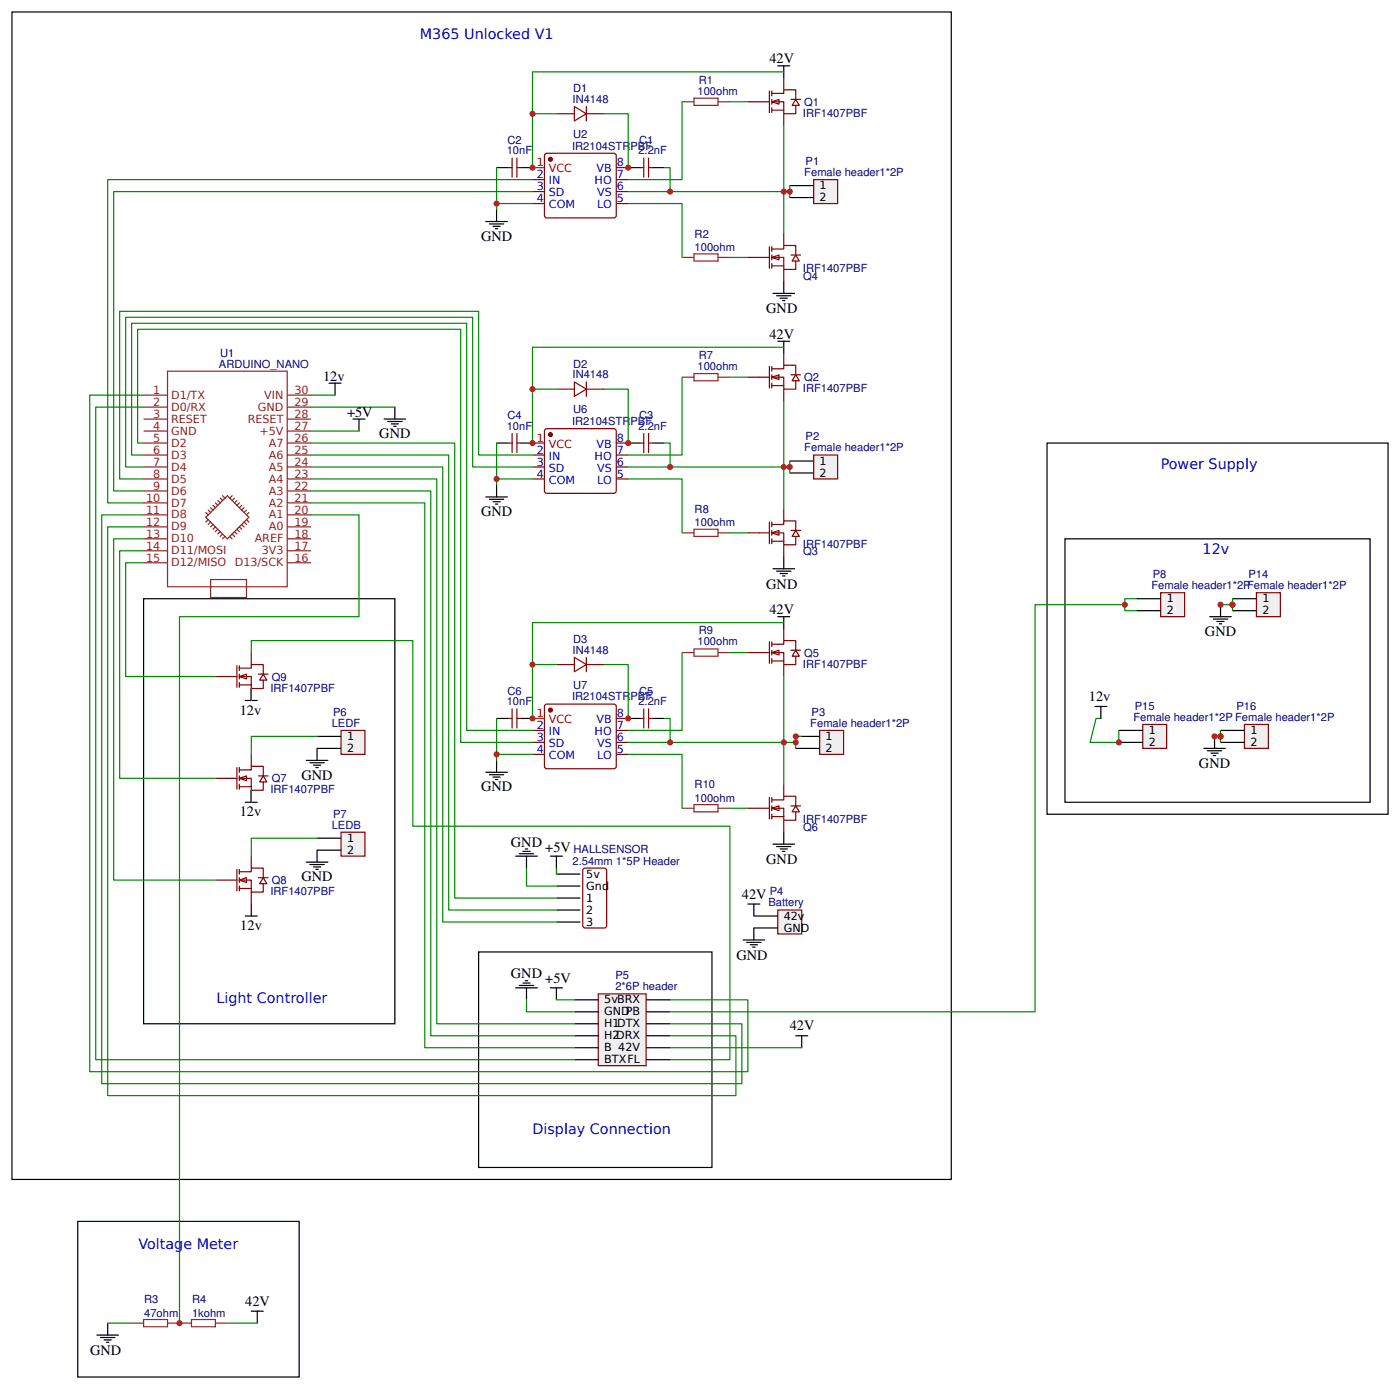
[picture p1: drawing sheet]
<svg xmlns="http://www.w3.org/2000/svg" width="310mm" height="307mm" viewBox="0 0 310 307" stroke-linecap="round" stroke-linejoin="round" font-family="sans-serif">
<g fill="#fefefe" stroke="#800" stroke-width=".26">
<path d="M170.7 22.5l1.5-.5v1z"/>
<path d="M175.9 22l.8 1.3h-1.5z"/>
</g>
<path d="M173.3 17.2v2.6M165.4 22.5h4.7M170.1 20.1v4.8M170.7 20.6h2.6v-.8h2.6v2.2M170.7 22.5h2.6v2.6h2.6v-1.8M170.7 24.3h2.6M170.7 20.1v1.1M170.7 22v1M170.7 23.8v1.1M173.3 25.1v2.7M174.9 22h2.1" fill="none" stroke="#800" stroke-width=".26"/>
<g fill="#fefefe" stroke="#800" stroke-width=".26">
<path d="M170.7 56.9l1.5-.5v1z"/>
<path d="M175.9 56.4l.8 1.3h-1.5z"/>
</g>
<g fill="none" stroke="#800" stroke-width=".26">
<path d="M112.4 37h.8M113.2 34.9v4.3M114.3 37h.8M114.3 34.9v4.3M117.7 39.7h2.7M120.5 34.1l.4-.2h15.1l.3 .5-.1 13.5-.5 .3-15.1-.1-.2-.5zM123 25.1h4M127 23.5l2.6 1.6-2.6 1.6zM129.6 23.5v3.2M129.6 25.1h4M136.3 39.7h2.6M136.3 37h2.6"/>
<path d="M141.6 37h.7M142.3 34.9v4.3M143.4 37h.8M143.4 34.9v4.3M117.7 42.3h2.7M117.7 45h2.7M136.3 42.3h2.6M136.3 45h2.6M165.4 56.9h4.7M170.1 54.5v4.8M170.7 55h2.6v-.8h2.6v2.2M170.7 56.9h2.6v2.6h2.6v-1.8"/>
<path d="M170.7 58.7h2.6M170.7 54.5v1.1M170.7 56.4v1M170.7 58.2v1.1M173.3 51.6v2.6M173.3 59.5v2.7M174.9 56.4h2.1M129.1 191.9l4.5-.1 .5 .3v12.4l-.2 .5-4.5 .1-.5-.3v-12.4z"/>
</g>
<g fill="none" stroke="#8d2323" stroke-width=".26">
<path d="M150.8 22.5h2.7M153.5 21.7h5.2v1.6h-5.2zM158.7 22.5h2.7M150.8 56.9h2.7M153.5 56.1h5.2v1.6h-5.2zM158.7 56.9h2.7M31.7 97.9h5.3M31.7 95.2h5.3M31.7 92.6h5.3M31.7 90h5.3M31.7 87.3h5.3M37 82h26.5v47.6h-26.5z"/>
<path d="M63.5 97.9h5.3M63.5 95.2h5.3M63.5 92.6h5.3M63.5 90h5.3M63.5 87.3h5.3M31.7 119.1h5.3M31.7 116.4h5.3M31.7 113.8h5.3M31.7 111.1h5.3M31.7 108.5h5.3M31.7 105.8h5.3M31.7 103.2h5.3"/>
<path d="M31.7 100.5h5.3M45.5 114.3l4.8-4.8 4.7 4.8-4.7 4.8zM45.5 113.2l.5 .6M46 112.7l.6 .5M46 114.8l-.5 .6M46.6 112.2l.5 .5M46.6 115.4l-.6 .5M47.1 111.7l.5 .5M47.1 115.9l-.5 .5M47.6 111.1l.6 .6M47.6 116.4l-.5 .5M48.2 110.6l.5 .5"/>
<path d="M48.2 116.9l-.6 .6M48.7 110.1l.5 .5M48.7 117.5l-.5 .5M49.2 109.5l.5 .6M49.2 118l-.5 .5M49.7 118.5l-.5 .6M50.8 118.5l.5 .6M51.3 118l.6 .5M51.3 109.5l-.5 .6M51.9 117.5l.5 .5M51.9 110.1l-.6 .5M52.4 116.9l.5 .6"/>
<path d="M52.4 110.6l-.5 .5M52.9 116.4l.5 .5M52.9 111.1l-.5 .6M53.4 115.9l.6 .5M53.4 111.7l-.5 .5M54 115.4l.5 .5M54 112.2l-.6 .5M54.5 114.8l.5 .6M54.5 112.7l-.5 .5M55 113.2l-.5 .6M63.5 119.1h5.3M63.5 116.4h5.3"/>
<path d="M63.5 113.8h5.3M63.5 111.1h5.3M63.5 108.5h5.3M63.5 105.8h5.3M63.5 103.2h5.3M63.5 100.5h5.3M31.7 121.7h5.3M31.7 124.4h5.3M46.6 128.1h7.9v3.9h-7.9zM63.5 121.7h5.3M63.5 124.4h5.3"/>
</g>
<g fill="none" stroke="#000" stroke-width=".26">
<path d="M172 14.6h2.6M173.3 14.6v2.6M109.8 37h2.6M115.1 37h2.6M138.9 37h2.7M144.2 37h2.6M107.4 48.9h4.8M108.2 49.5h3.2M109 50h1.6M109.5 50.5h.6M109.8 46.3v2.6M170.9 64.8h4.8"/>
<path d="M171.7 65.4h3.2M172.5 65.9h1.6M173 66.4h.6M173.3 62.2v2.6M231.5 97.9h75.4v82h-75.4zM235.5 119.1h67.5v58.2h-67.5zM31.7 132.3h55.6v93.9h-55.6zM123 193.1h5.3M123 195.8h5.3M123 198.4h5.3M105.8 210.3h51.6v47.7h-51.6zM123 201.1h5.3"/>
<path d="M123 203.7h5.3"/>
</g>
<circle cx="121.7" cy="35.2" r=".4" fill="#800" stroke="#800" stroke-width=".26"/>
<path d="M117.7 37h2.7" fill="none" stroke="#f00" stroke-width=".26"/>
<path d="M173.3 15.9h-55.6v9.2M109.8 37v8M123 25.1h-5.3v11.9M133.6 25.1h5.3v11.9M146.8 37h1.4v5.3M150.8 22.5v17.2h-11.9M161.4 22.5h4M173.3 27.8v23.8M117.7 45h-7.9v1.3M138.9 45h11.9v11.9M138.9 42.3h34.4M161.4 56.9h4" fill="none" stroke="#080" stroke-width=".26"/>
<g fill="#fefefe" stroke="#800" stroke-width=".26">
<path d="M170.7 83.3l1.5-.5v1.1z"/>
<path d="M175.9 82.8l.8 1.3h-1.5z"/>
</g>
<path d="M173.3 78.1v2.6M165.4 83.3h4.7M170.1 81v4.7M170.7 81.5h2.6v-.8h2.6v2.1M170.7 83.3h2.6v2.7h2.6v-1.9M170.7 85.2h2.6M170.7 81v1M170.7 82.8v1.1M170.7 84.7v1M173.3 86v2.6M174.9 82.8h2.1" fill="none" stroke="#800" stroke-width=".26"/>
<g fill="#fefefe" stroke="#800" stroke-width=".26">
<path d="M170.7 117.7l1.5-.5v1.1z"/>
<path d="M175.9 117.2l.8 1.3h-1.5z"/>
</g>
<g fill="none" stroke="#800" stroke-width=".26">
<path d="M112.4 97.9h.8M113.2 95.8v4.2M114.3 97.9h.8M114.3 95.8v4.2M120.5 95l.4-.3 15.1 .1 .3 .4-.1 13.5-.5 .3-15.1-.1-.2-.4zM123 86h4M127 84.4l2.6 1.6-2.6 1.6zM129.6 84.4v3.2M129.6 86h4M136.3 97.9h2.6M141.6 97.9h.7M142.3 95.8v4.2"/>
<path d="M143.4 97.9h.8M143.4 95.8v4.2M117.7 100.5h2.7M117.7 103.2h2.7M117.7 105.8h2.7M136.3 100.5h2.6M136.3 103.2h2.6M136.3 105.8h2.6M165.4 117.7h4.7M170.1 115.4v4.7M170.7 115.9h2.6v-.8h2.6v2.1M170.7 117.7h2.6v2.7h2.6v-1.9"/>
<path d="M170.7 119.6h2.6M170.7 115.4v1M170.7 117.2v1.1M170.7 119.1v1M173.3 112.4v2.7M174.9 117.2h2.1M173.3 120.4v2.6"/>
</g>
<path d="M150.8 83.3h2.7M153.5 82.5h5.2v1.6h-5.2zM158.7 83.3h2.7M150.8 117.7h2.7M153.5 116.9h5.2v1.6h-5.2zM158.7 117.7h2.7" fill="none" stroke="#8d2323" stroke-width=".26"/>
<circle cx="121.7" cy="96" r=".4" fill="#800" stroke="#800" stroke-width=".26"/>
<path d="M117.7 97.9h2.7" fill="none" stroke="#f00" stroke-width=".26"/>
<path d="M173.3 76.7h-55.6v9.3M109.8 97.9v7.9M123 86h-5.3v11.9M133.6 86h5.3v11.9M146.8 97.9h1.4v5.3M150.8 83.3v17.2h-11.9M161.4 83.3h4M173.3 88.6v23.8M117.7 105.8h-7.9v1.4M138.9 105.8h11.9v11.9M138.9 103.2h34.4M161.4 117.7h4" fill="none" stroke="#080" stroke-width=".26"/>
<g fill="none" stroke="#000" stroke-width=".26">
<path d="M172 75.4h2.6M173.3 75.4v2.7M109.8 97.9h2.6M115.1 97.9h2.6M138.9 97.9h2.7M144.2 97.9h2.6M107.4 109.8h4.8M108.2 110.3h3.2M109 110.9h1.6M109.5 111.4h.6M109.8 107.2v2.6M170.9 125.7h4.8"/>
<path d="M171.7 126.2h3.2M172.5 126.7h1.6M173 127.3h.6M173.3 123v2.7"/>
</g>
<g fill="#fefefe" stroke="#800" stroke-width=".26">
<path d="M170.7 144.2l1.5-.5v1z"/>
<path d="M175.9 143.7l.8 1.3h-1.5z"/>
</g>
<path d="M173.3 138.9v2.7M165.4 144.2h4.7M170.1 141.8v4.8M170.7 142.3h2.6v-.7h2.6v2.1M170.7 144.2h2.6v2.6h2.6v-1.8M170.7 146h2.6M170.7 141.8v1.1M170.7 143.7v1M170.7 145.5v1.1M173.3 146.8v2.7M174.9 143.7h2.1" fill="none" stroke="#800" stroke-width=".26"/>
<g fill="#fefefe" stroke="#800" stroke-width=".26">
<path d="M170.7 178.6l1.5-.5v1z"/>
<path d="M175.9 178.1l.8 1.3h-1.5z"/>
</g>
<g fill="none" stroke="#800" stroke-width=".26">
<path d="M112.4 158.7h.8M113.2 156.6v4.3M114.3 158.7h.8M114.3 156.6v4.3M120.6 155.6h15.4l.3 .5-.1 13.5-.5 .3-15.1-.1-.2-.5v-13.2zM123 146.8h4M127 145.3l2.6 1.5-2.6 1.6zM129.6 145.3v3.1M129.6 146.8h4M136.3 158.7h2.6M141.6 158.7h.7M142.3 156.6v4.3"/>
<path d="M143.4 158.7h.8M143.4 156.6v4.3M117.7 161.4h2.7M117.7 164h2.7M117.7 166.7h2.7M136.3 161.4h2.6M136.3 164h2.6M136.3 166.7h2.6M165.4 178.6h4.7M170.1 176.2v4.8M170.7 176.7h2.6v-.8h2.6v2.2M170.7 178.6h2.6v2.6h2.6v-1.8"/>
<path d="M170.7 176.2v1.1M170.7 178.1v1M170.7 179.9v1.1M173.3 173.3v2.6M174.9 178.1h2.1M170.7 180.4h2.6M173.3 181.2v2.7"/>
</g>
<path d="M150.8 144.2h2.7M153.5 143.4h5.2v1.6h-5.2zM158.7 144.2h2.7M150.8 178.6h2.7M153.5 177.8h5.2v1.6h-5.2zM158.7 178.6h2.7" fill="none" stroke="#8d2323" stroke-width=".26"/>
<circle cx="121.7" cy="156.9" r=".4" fill="#800" stroke="#800" stroke-width=".26"/>
<path d="M117.7 158.7h2.7" fill="none" stroke="#f00" stroke-width=".26"/>
<g fill="none" stroke="#080" stroke-width=".26">
<path d="M117.7 39.7h-93.9v71.4h7.9M117.7 42.3h-92.6v66.2h6.6M31.7 97.9h-1.3v-25.1h71.5v91.2h15.8M68.8 90h18.5M68.8 87.3h5.3M31.7 103.2h-3.9v-33.1h76.7v33.1h13.2M31.7 100.5h-2.6v-29.1h74.1v90h14.5M117.7 100.5h-11.9v-31.7h-79.3v37h5.2M173.3 137.6h-55.6v9.2M109.8 158.7v8M123 146.8h-5.3v11.9M133.6 146.8h5.3v11.9"/>
<path d="M146.8 158.7h1.4v5.3M150.8 144.2v17.2h-11.9M161.4 144.2h4M173.3 149.5v23.8M117.7 166.7h-7.9v1.3M138.9 166.7h11.9v11.9M138.9 164h34.4M161.4 178.6h4"/>
</g>
<g fill="none" stroke="#000" stroke-width=".26">
<path d="M72.8 84.7h2.6M74.1 84.7v2.6M84.9 92.6h4.8M85.7 93.1h3.2M86.5 93.7h1.6M87 94.2h.6M87.3 90v2.6M172 136.3h2.6M173.3 136.3v2.6M109.8 158.7h2.6M115.1 158.7h2.6M138.9 158.7h2.7"/>
<path d="M144.2 158.7h2.6M107.4 170.7h4.8M108.2 171.2h3.2M109 171.7h1.6M109.5 172.2h.6M109.8 168v2.7M170.9 186.5h4.8M171.7 187.1h3.2M172.5 187.6h1.6M173 188.1h.6M173.3 183.9v2.6"/>
</g>
<path d="M179.9 39.7h5.3v5.3h-5.3z" fill="#efefef" stroke="#800" stroke-width=".26"/>
<path d="M174.6 41h5.3M174.6 43.7h5.3" fill="none" stroke="#000" stroke-width=".26"/>
<path d="M179.9 100.5h5.3v5.3h-5.3z" fill="#efefef" stroke="#800" stroke-width=".26"/>
<path d="M174.6 101.9h5.3M174.6 104.5h5.3" fill="none" stroke="#000" stroke-width=".26"/>
<path d="M181.2 161.4h5.3v5.3h-5.3z" fill="#efefef" stroke="#800" stroke-width=".26"/>
<path d="M175.9 162.7h5.3M175.9 165.4h5.3M114 189.2h4.8M114.8 188.6h3.2M115.6 188.1h1.6M116.2 187.6h.5M116.4 189.2v2.6M121.7 189.2h2.7M123 189.2v2.6" fill="none" stroke="#000" stroke-width=".26"/>
<path d="M173.3 42.3h1.3v1.4M174.6 41v1.3M68.8 97.9h31.7v100.5h22.5M68.8 100.5h30.4v100.6h23.8M68.8 103.2h29.1v100.5h25.1M173.3 103.2h1.3v1.3M174.6 101.9v1.3M173.3 164h2.6M177.3 162.7h-1.4v2.7M116.4 191.8v4h6.6M123 191.8v1.3" fill="none" stroke="#080" stroke-width=".26"/>
<path d="M172 201.1h5.3v5.3h-5.3z" fill="#efefef" stroke="#800" stroke-width=".26"/>
<g fill="none" stroke="#000" stroke-width=".26">
<path d="M165.4 199.8h2.6M166.7 199.8v2.6h5.3M114 218.3h4.8M114.8 217.8h3.2M115.6 217.2h1.6M116.2 216.7h.5M116.4 218.3v2.6M121.7 218.3h2.7M123 218.3v2.6M164.3 207.7h4.8M165.1 208.2h3.2M165.9 208.8h1.6"/>
<path d="M166.4 209.3h.6M172 205.1h-5.3v2.6"/>
</g>
<path d="M31.7 87.3h-11.9v149.5h145.6v-15.9h-17.2M31.7 113.8h-9.2v125.6h141.5v-13.2h-15.8M31.7 116.4h-7.9v125.7h138.9v-13.2h-14.5" fill="none" stroke="#080" stroke-width=".26"/>
<g fill="#fefefe" stroke="#800" stroke-width=".26">
<path d="M52.9 172l1.6-.6v1.1z"/>
<path d="M58.2 171.4l.8 1.4h-1.6z"/>
</g>
<path d="M47.6 172h4.8M52.4 169.6v4.8M52.9 170.1h2.7v-.8h2.6v2.1M52.9 172h2.7v2.6h2.6v-1.8M52.9 173.8h2.7M52.9 169.6v1.1M52.9 171.4v1.1M52.9 173.3v1.1M55.6 166.7v2.6M55.6 174.6v2.7M57.1 171.4h2.2" fill="none" stroke="#800" stroke-width=".26"/>
<g fill="#fefefe" stroke="#800" stroke-width=".26">
<path d="M52.9 194.5l1.6-.6v1.1z"/>
<path d="M58.2 193.9l.8 1.4h-1.6z"/>
</g>
<path d="M47.6 194.5h4.8M52.4 192.1v4.7M52.9 192.6h2.7v-.8h2.6v2.1M52.9 194.5h2.7v2.6h2.6v-1.8M52.9 196.3h2.7M52.9 192.1v1M52.9 193.9v1.1M52.9 195.8v1M55.6 189.2v2.6M55.6 197.1v2.7M57.1 193.9h2.2" fill="none" stroke="#800" stroke-width=".26"/>
<path d="M54.2 177.3h2.7M55.6 174.6v2.7M55.6 199.8v2.6M54.2 202.4h2.7" fill="none" stroke="#000" stroke-width=".26"/>
<path d="M31.7 119.1h-6.6v75.4h22.5M31.7 121.7h-5.2v50.3h21.1M55.6 174.6v2.7" fill="none" stroke="#080" stroke-width=".26"/>
<path d="M75.4 161.4h5.3v5.3h-5.3z" fill="#efefef" stroke="#800" stroke-width=".26"/>
<path d="M70.1 162.7h5.3M70.1 165.4h5.3" fill="none" stroke="#000" stroke-width=".26"/>
<path d="M75.4 183.9h5.3v5.3h-5.3z" fill="#efefef" stroke="#800" stroke-width=".26"/>
<path d="M67.7 168h4.8M68.5 168.5h3.2M69.3 169.1h1.6M69.8 169.6h.6M70.1 165.4v2.6M67.7 190.5h4.8M68.5 191h3.2M69.3 191.6h1.6M69.8 192.1h.6M70.1 185.2h5.3M75.4 187.9h-5.3v2.6" fill="none" stroke="#000" stroke-width=".26"/>
<path d="M70.1 162.7h-14.5v4M70.1 185.2h-14.5v4" fill="none" stroke="#080" stroke-width=".26"/>
<g fill="#fefefe" stroke="#800" stroke-width=".26">
<path d="M52.9 149.5l1.6-.5v1z"/>
<path d="M58.2 149l.8 1.3h-1.6z"/>
</g>
<path d="M47.6 149.5h4.8M52.4 147.1v4.8M52.9 147.6h2.7v-.8h2.6v2.2M52.9 149.5h2.7v2.6h2.6v-1.8M52.9 151.3h2.7M52.9 147.1v1.1M52.9 149v1M52.9 150.8v1.1M55.6 144.2v2.6M55.6 152.1v2.7M57.1 149h2.2" fill="none" stroke="#800" stroke-width=".26"/>
<path d="M2.6 2.6h207.7v258h-207.7zM54.2 154.8h2.7M55.6 152.1v2.7" fill="none" stroke="#000" stroke-width=".26"/>
<path d="M31.7 124.4h-3.9v25.1h19.8M55.6 144.2v-2.6h35.7v41h70.1v51.6h-13.2M55.6 152.1v2.7" fill="none" stroke="#080" stroke-width=".26"/>
<path d="M277.8 131h5.3v5.3h-5.3z" fill="#efefef" stroke="#800" stroke-width=".26"/>
<path d="M272.5 132.3h5.3M272.5 134.9h5.3" fill="none" stroke="#000" stroke-width=".26"/>
<path d="M252.7 160.1h5.3v5.3h-5.3z" fill="#efefef" stroke="#800" stroke-width=".26"/>
<path d="M247.4 161.4h5.3M247.4 164h5.3" fill="none" stroke="#000" stroke-width=".26"/>
<path d="M275.2 160.1h5.3v5.3h-5.3z" fill="#efefef" stroke="#800" stroke-width=".26"/>
<path d="M267.5 136.3h4.8M268.3 136.8h3.2M269.1 137.3h1.6M269.6 137.8h.5M269.9 133.6v2.7M266.2 165.4h4.7M267 165.9h3.1M267.8 166.4h1.6M268.3 167h.5M268.6 162.7v2.7M269.9 161.4h5.3M269.9 164h5.3" fill="none" stroke="#000" stroke-width=".26"/>
<path d="M272.5 132.3v1.3h-2.6M272.5 133.6v1.3M243.4 158.7h-1l-1.4 5.3h6.4v-2.6M269.9 161.4v1.3h-1.3M269.9 162.7v1.3" fill="none" stroke="#080" stroke-width=".26"/>
<path d="M132.3 219.6h10.6v15.9h-10.6z" fill="#efefef" stroke="#800" stroke-width=".26"/>
<g fill="none" stroke="#000" stroke-width=".26">
<path d="M78.1 92.6h2.6M79.4 92.6v2.6M127 220.9h5.3M127 223.6h5.3M127 226.2h5.3M127 228.9h5.3M127 231.5h5.3M127 234.2h5.3M142.9 220.9h5.3M142.9 223.6h5.3M142.9 226.2h5.3M142.9 228.9h5.3"/>
<path d="M142.9 231.5h5.3M142.9 234.2h5.3M175.9 228.9h2.7M177.3 228.9v2.6"/>
</g>
<path d="M31.7 90h-10.5v144.2h105.8M68.8 95.2h10.6M68.8 105.8h27.8v120.4h30.4M68.8 108.5h26.4v120.4h31.8M68.8 111.1h25.1v120.4h33.1M249 133.6h-20.1v90h-80.7M251.4 132.3h-2.7v2.6h2.7M116.4 220.9v2.7h10.6M123 220.9h4M148.2 231.5h29.1" fill="none" stroke="#080" stroke-width=".26"/>
<path d="M256.6 131h5.3v5.3h-5.3z" fill="#efefef" stroke="#800" stroke-width=".26"/>
<path d="M251.4 132.3h5.2M251.4 134.9h5.2M242.1 156.1h2.6M243.4 156.1v2.6M17.2 269.9h48.9v34.4h-48.9zM21.4 295h4.8M22.2 295.5h3.2M23 296.1h1.6M23.5 296.6h.6M23.8 292.4v2.6M55.6 289.7h2.6M56.9 289.7v2.7" fill="none" stroke="#000" stroke-width=".26"/>
<path d="M29.1 292.4h2.6M31.7 291.6h5.3v1.6h-5.3zM37 292.4h5.3M42.3 291.6h5.3v1.6h-5.3zM47.6 292.4h2.7" fill="none" stroke="#8d2323" stroke-width=".26"/>
<path d="M68.8 113.8h10.6v22.5h-39.7v156.1M23.8 292.4h5.3M50.3 292.4h6.6" fill="none" stroke="#080" stroke-width=".26"/>
<g fill="#c00">
<circle cx="39.7" cy="292.4" r=".66"/>
<circle cx="247.4" cy="164" r=".66"/>
<circle cx="269.9" cy="162.7" r=".66"/>
<circle cx="272.5" cy="133.6" r=".66"/>
<circle cx="174.6" cy="103.2" r=".66"/>
<circle cx="174.6" cy="42.3" r=".66"/>
<circle cx="117.7" cy="97.9" r=".66"/>
<circle cx="148.2" cy="103.2" r=".66"/>
<circle cx="173.3" cy="103.2" r=".66"/>
<circle cx="117.7" cy="86" r=".66"/>
<circle cx="138.9" cy="97.9" r=".66"/>
<circle cx="109.8" cy="105.8" r=".66"/>
<circle cx="109.8" cy="45" r=".66"/>
<circle cx="138.9" cy="37" r=".66"/>
<circle cx="117.7" cy="25.1" r=".66"/>
<circle cx="173.3" cy="42.3" r=".66"/>
<circle cx="148.2" cy="42.3" r=".66"/>
<circle cx="117.7" cy="37" r=".66"/>
<circle cx="109.8" cy="166.7" r=".66"/>
<circle cx="138.9" cy="158.8" r=".66"/>
<circle cx="117.7" cy="146.8" r=".66"/>
<circle cx="173.3" cy="164" r=".66"/>
<circle cx="148.2" cy="164" r=".66"/>
<circle cx="117.7" cy="158.8" r=".66"/>
<circle cx="175.9" cy="164" r=".66"/>
<circle cx="175.9" cy="162.7" r=".66"/>
<circle cx="268.6" cy="162.7" r=".66"/>
<circle cx="269.9" cy="133.6" r=".66"/>
<circle cx="248.7" cy="133.6" r=".66"/>
</g>
<g font-size="3.2" fill="#00f">
<text x="92.8" y="8.6">M365 Unlocked V1</text>
<text x="256.6" y="103.6">Power Supply</text>
<text x="265.9" y="122.4">12v</text>
<text x="47.9" y="221.6">Light Controller</text>
<text x="117.7" y="250.7">Display Connection</text>
<text x="30.6" y="275.9">Voltage Meter</text>
</g>
<g font-size="3.2">
<text x="170.1" y="14">42V</text>
<text x="106.4" y="53.2">GND</text>
<text x="169.4" y="69.3">GND</text>
<text x="170.1" y="74.9">42V</text>
<text x="71.4" y="84.1">12v</text>
<text x="76.7" y="92.1">+5V</text>
<text x="83.9" y="96.8">GND</text>
<text x="106.4" y="114">GND</text>
<text x="169.4" y="130.1">GND</text>
<text x="170.1" y="135.7">42V</text>
<text x="266.4" y="140.5">GND</text>
<text x="240.8" y="154.9">12v</text>
<text x="53" y="157.9">12v</text>
<text x="66.7" y="172.2">GND</text>
<text x="265.1" y="169.6">GND</text>
<text x="106.4" y="174.9">GND</text>
<text x="53" y="180.4">12v</text>
<text x="113" y="187.1">GND</text>
<text x="120.6" y="188.2">+5V</text>
<text x="169.4" y="191">GND</text>
<text x="66.7" y="194.7">GND</text>
<text x="164" y="198.6">42V</text>
<text x="53.1" y="205.5">12v</text>
<text x="162.8" y="212.1">GND</text>
<text x="113" y="216.2">GND</text>
<text x="120.6" y="217.3">+5V</text>
<text x="174.6" y="227.7">42V</text>
<text x="54.2" y="288.5">42V</text>
<text x="19.9" y="299.5">GND</text>
</g>
<g font-size="2.5" fill="#000080">
<text x="126.6" y="22.8">IN4148</text>
<text x="126.7" y="20.4">D1</text>
<text x="154.2" y="20.9">100ohm</text>
<text x="154.5" y="18.5">R1</text>
<text x="177.8" y="23.4">Q1</text>
<text x="177.5" y="25.8">IRF1407PBF</text>
<text x="112.1" y="34.1">10nF</text>
<text x="112.2" y="31.8">C2</text>
<text x="126.5" y="33.1">IR2104STRPBF</text>
<text x="126.7" y="30.5">U2</text>
<text x="141.2" y="34.1">2.2nF</text>
<text x="141.3" y="31.8">C1</text>
<text x="177.9" y="38.9">Female header1*2P</text>
<text x="178.1" y="36.5">P1</text>
<text x="153.6" y="52.5">R2</text>
<text x="153.6" y="55.4">100ohm</text>
<text x="177.5" y="60.2">IRF1407PBF</text>
<text x="177.6" y="61.9">Q4</text>
<text x="48.4" y="81.2">ARDUINO_NANO</text>
<text x="48.7" y="78.8">U1</text>
<text x="126.6" y="83.6">IN4148</text>
<text x="126.7" y="81.2">D2</text>
<text x="154.2" y="81.8">100ohm</text>
<text x="154.5" y="79.3">R7</text>
<text x="177.5" y="86.7">IRF1407PBF</text>
<text x="177.8" y="84.2">Q2</text>
<text x="112.1" y="95">10nF</text>
<text x="112.2" y="92.6">C4</text>
<text x="126.5" y="93.9">IR2104STRPBF</text>
<text x="126.7" y="91.3">U6</text>
<text x="141.2" y="95">2.2nF</text>
<text x="141.3" y="92.6">C3</text>
<text x="177.9" y="99.7">Female header1*2P</text>
<text x="178.1" y="97.3">P2</text>
<text x="153.6" y="113.4">R8</text>
<text x="153.6" y="116.3">100ohm</text>
<text x="177.5" y="121.1">IRF1407PBF</text>
<text x="177.6" y="122.7">Q3</text>
<text x="254.6" y="130.2">Female header1*2PFemale header1*2P</text>
<text x="254.9" y="127.7">P8</text>
<text x="276" y="127.7">P14</text>
<text x="126.7" y="142.1">D3</text>
<text x="154.2" y="142.6">100ohm</text>
<text x="154.5" y="140.2">R9</text>
<text x="126.6" y="144.5">IN4148</text>
<text x="177.5" y="147.5">IRF1407PBF</text>
<text x="177.8" y="145.1">Q5</text>
<text x="59.8" y="152.8">IRF1407PBF</text>
<text x="60.1" y="150.4">Q9</text>
<text x="112.1" y="155.8">10nF</text>
<text x="112.2" y="153.5">C6</text>
<text x="126.5" y="154.8">IR2104STRPBF</text>
<text x="126.7" y="152.2">U7</text>
<text x="141.2" y="155.8">2.2nF</text>
<text x="141.3" y="153.5">C5</text>
<text x="73.3" y="160.6">LEDF</text>
<text x="73.6" y="158.2">P6</text>
<text x="179.2" y="160.6">Female header1*2P</text>
<text x="179.5" y="158.2">P3</text>
<text x="250.6" y="159.3">Female header1*2P Female header1*2P</text>
<text x="250.9" y="156.8">P15</text>
<text x="273.4" y="156.8">P16</text>
<text x="60.1" y="172.9">Q7</text>
<text x="59.8" y="175.3">IRF1407PBF</text>
<text x="153.6" y="177.1">100ohm</text>
<text x="153.6" y="174.2">R10</text>
<text x="73.3" y="183.1">LEDB</text>
<text x="73.6" y="180.7">P7</text>
<text x="177.5" y="181.9">IRF1407PBF</text>
<text x="177.6" y="183.6">Q6</text>
<text x="126.6" y="191">2.54mm 1*5P Header</text>
<text x="126.8" y="188.5">HALLSENSOR</text>
<text x="59.8" y="197.8">IRF1407PBF</text>
<text x="60.1" y="195.3">Q8</text>
<text x="170.2" y="197.9">P4</text>
<text x="169.9" y="200.3">Battery</text>
<text x="136.1" y="218.8">2*6P header</text>
<text x="136.1" y="216.4">P5</text>
<text x="31.9" y="288">R3</text>
<text x="42.5" y="288">R4</text>
<text x="31.9" y="290.9">47ohm</text>
<text x="42.5" y="290.9">1kohm</text>
</g>
<g font-size="2.5" fill="#f00">
<text x="118.7" y="36.8">1</text>
<text x="121.4" y="38.1">VCC</text>
<text x="118.7" y="97.6">1</text>
<text x="121.4" y="99">VCC</text>
<text x="118.7" y="158.5">1</text>
<text x="121.4" y="159.8">VCC</text>
</g>
<g font-size="2.5" fill="#00f">
<text x="118.7" y="39.4">2</text>
<text x="121.4" y="40.7">IN</text>
<text x="131.5" y="40.7">HO</text>
<text x="131.9" y="38.1">VB</text>
<text x="136.4" y="36.8">8</text>
<text x="136.4" y="39.4">7</text>
<text x="118.7" y="42.1">3</text>
<text x="118.7" y="44.7">4</text>
<text x="121.4" y="43.4">SD</text>
<text x="121.4" y="46">COM</text>
<text x="132" y="43.4">VS</text>
<text x="132" y="46">LO</text>
<text x="136.4" y="44.7">5</text>
<text x="136.4" y="42.1">6</text>
<text x="118.7" y="100.3">2</text>
<text x="121.4" y="101.6">IN</text>
<text x="131.5" y="101.6">HO</text>
<text x="131.9" y="99">VB</text>
<text x="136.4" y="97.6">8</text>
<text x="136.4" y="100.3">7</text>
<text x="118.7" y="102.9">3</text>
<text x="118.7" y="105.6">4</text>
<text x="121.4" y="104.2">SD</text>
<text x="121.4" y="106.9">COM</text>
<text x="132" y="104.2">VS</text>
<text x="132" y="106.9">LO</text>
<text x="136.4" y="105.6">5</text>
<text x="136.4" y="102.9">6</text>
<text x="118.7" y="161.1">2</text>
<text x="131.9" y="159.8">VB</text>
<text x="136.4" y="158.5">8</text>
<text x="136.4" y="161.1">7</text>
<text x="118.7" y="163.8">3</text>
<text x="118.7" y="166.4">4</text>
<text x="121.4" y="162.5">IN</text>
<text x="121.4" y="165.1">SD</text>
<text x="121.4" y="167.7">COM</text>
<text x="131.5" y="162.5">HO</text>
<text x="132" y="165.1">VS</text>
<text x="132" y="167.7">LO</text>
<text x="136.4" y="166.4">5</text>
<text x="136.4" y="163.8">6</text>
</g>
<g font-size="2.5">
<text x="181.2" y="41.8">1</text>
<text x="181.2" y="44.4">2</text>
<text x="181.2" y="102.7">1</text>
<text x="181.2" y="105.3">2</text>
<text x="258" y="133.1">1</text>
<text x="258" y="135.7">2</text>
<text x="279.1" y="133.1">1</text>
<text x="279.1" y="135.7">2</text>
<text x="76.7" y="163.5">1</text>
<text x="76.7" y="166.2">2</text>
<text x="182.6" y="163.5">1</text>
<text x="182.6" y="166.2">2</text>
<text x="254" y="162.2">1</text>
<text x="254" y="164.8">2</text>
<text x="276.5" y="162.2">1</text>
<text x="276.5" y="164.8">2</text>
<text x="76.7" y="186">1</text>
<text x="76.7" y="188.6">2</text>
<text x="129.6" y="193.9">5v</text>
<text x="129.6" y="196.6">Gnd</text>
<text x="129.6" y="199.2">1</text>
<text x="129.6" y="201.9">2</text>
<text x="173.3" y="203.2">42v</text>
<text x="129.6" y="204.5">3</text>
<text x="173.3" y="205.8">GND</text>
<text x="133.6" y="221.7">5vBRX</text>
<text x="133.6" y="224.4">GNDPB</text>
<text x="133.6" y="227">H1DTX</text>
<text x="133.6" y="229.7">H2DRX</text>
<text x="133.6" y="232.3">B 42V</text>
<text x="133.6" y="234.9">BTXFL</text>
</g>
<g font-size="2.5" fill="#8d2323">
<text x="33.9" y="89.7">2</text>
<text x="33.9" y="87">1</text>
<text x="37.8" y="88.1">D1/TX</text>
<text x="58.4" y="88.1">VIN</text>
<text x="65.1" y="87">30</text>
<text x="65.1" y="89.7">29</text>
<text x="33.9" y="95">4</text>
<text x="33.9" y="92.3">3</text>
<text x="37.8" y="93.4">RESET</text>
<text x="37.8" y="90.8">D0/RX</text>
<text x="54.8" y="93.4">RESET</text>
<text x="57" y="90.8">GND</text>
<text x="65.1" y="92.3">28</text>
<text x="65.1" y="95">27</text>
<text x="33.9" y="100.3">6</text>
<text x="33.9" y="97.6">5</text>
<text x="37.8" y="101.3">D3</text>
<text x="37.8" y="98.7">D2</text>
<text x="37.8" y="96">GND</text>
<text x="57.4" y="96">+5V</text>
<text x="59.4" y="98.7">A7</text>
<text x="59.4" y="101.3">A6</text>
<text x="65.1" y="97.6">26</text>
<text x="65.1" y="100.3">25</text>
<text x="33.9" y="105.6">8</text>
<text x="33.9" y="102.9">7</text>
<text x="37.8" y="106.6">D5</text>
<text x="37.8" y="104">D4</text>
<text x="59.4" y="104">A5</text>
<text x="59.4" y="106.6">A4</text>
<text x="65.1" y="102.9">24</text>
<text x="65.1" y="105.6">23</text>
<text x="32.3" y="113.5">11</text>
<text x="32.3" y="110.9">10</text>
<text x="33.9" y="108.2">9</text>
<text x="37.8" y="111.9">D7</text>
<text x="37.8" y="109.3">D6</text>
<text x="59.4" y="109.3">A3</text>
<text x="59.4" y="111.9">A2</text>
<text x="65.1" y="108.2">22</text>
<text x="65.1" y="110.9">21</text>
<text x="65.1" y="113.5">20</text>
<text x="32.3" y="118.8">13</text>
<text x="32.3" y="116.2">12</text>
<text x="37.8" y="119.9">D10</text>
<text x="37.8" y="117.2">D9</text>
<text x="37.8" y="114.6">D8</text>
<text x="56.3" y="119.9">AREF</text>
<text x="59.4" y="114.6">A1</text>
<text x="59.4" y="117.2">A0</text>
<text x="65.1" y="116.2">19</text>
<text x="65.1" y="118.8">18</text>
<text x="32.3" y="121.4">14</text>
<text x="32.3" y="124.1">15</text>
<text x="37.8" y="122.5">D11/MOSI</text>
<text x="37.8" y="125.1">D12/MISO</text>
<text x="51.9" y="125.1">D13/SCK</text>
<text x="57.9" y="122.5">3V3</text>
<text x="65.1" y="121.4">17</text>
<text x="65.1" y="124.1">16</text>
</g>
</svg>
